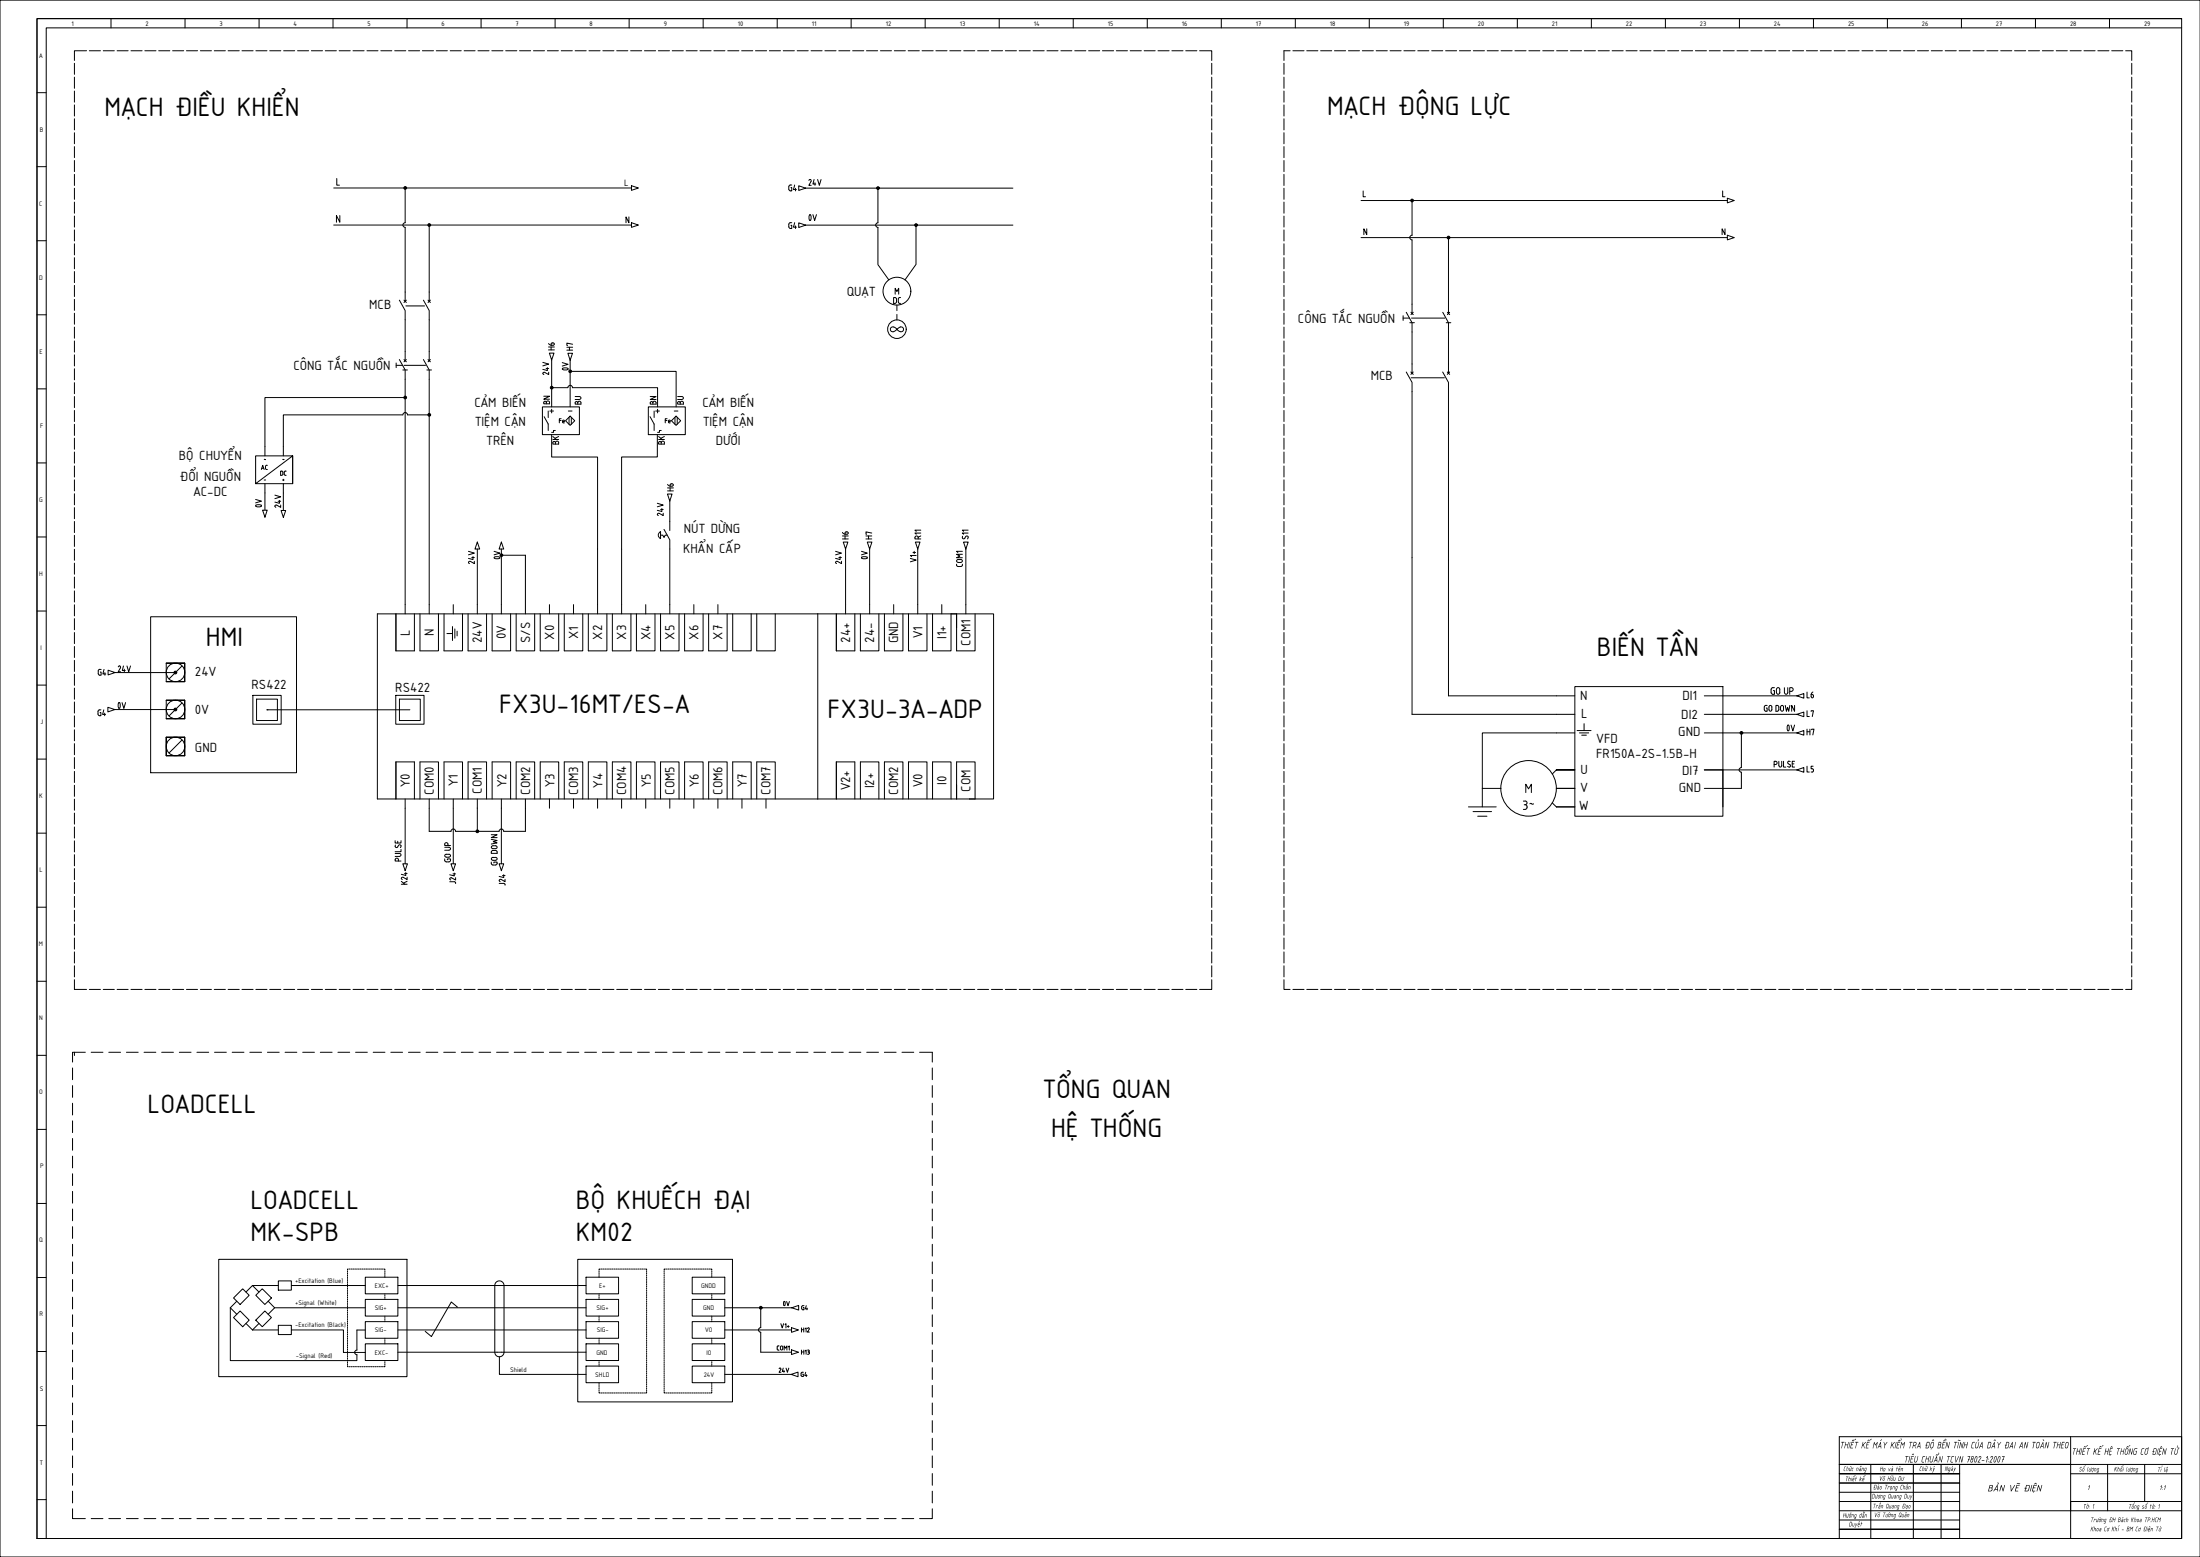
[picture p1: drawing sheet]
<svg xmlns="http://www.w3.org/2000/svg" width="1189mm" height="841mm" viewBox="0 0 1189 841" stroke-linecap="round" stroke-linejoin="round" font-family="sans-serif">
<!-- layer: Net_dam -->
<path d="M20 10h1159v821h-1159zM1189 0h-1189v841h1189" fill="none" stroke="#000" stroke-width=".54"/>
<!-- layer: 0 -->
<g fill="none" stroke="#000" stroke-width=".54">
<path d="M1179 10h-1159v821M81 333h79v84h-79zM214 332v20h10v-20M219 327v5M227 332v20h10v-20M232 327v5M240 332v20h10v-20M245 338v8M245 327v5M246 340v5M253 332v20h10v-20M258 327v5"/>
<path d="M266 332v20h10v-20M271 327v5M279 332v20h10v-20M284 327v5M292 332v20h10v-20M297 327v5M305 332v20h10v-20M310 327v5M318 332v20h10v-20M323 327v5M331 332v20h10v-20M336 327v5"/>
<path d="M344 332v20h10v-20M349 327v5M357 332v20h10v-20M362 327v5M370 332v20h10v-20M375 327v5M383 332v20h10v-20M388 327v5M396 332v20h10v-20M409 332v20h10v-20M442 332v100M452 332v20h10v-20"/>
<path d="M457 327v5M465 332v20h10v-20M470 327v5M478 332v20h10v-20M483 327v5M491 332v20h10v-20M496 327v5M504 332v20h10v-20h3v7M509 327v5M517 332v20h10v-20M517 332h20v100h-13M517 332h-313v100h323v-20h-10v20v-8"/>
<path d="M522 327v5M90 358v10M98 360l-7 7M100 358h-10h10M242 342h3M247 341v2M90 368h10h-10M90 378v10M98 380l-7 7M100 368v-10v10M100 378h-10h10M137 376h15v15h-15z"/>
<path d="M139 378h11v11h-11zM214 376h15v15h-15zM216 378h11v11h-11zM90 388h10h-10M90 398v10v-10M98 400l-7 7M100 388v-10v10M100 398h-10h10M90 408h10h-10M100 408v-10v10M214 432v-20h10v20M219 432v5"/>
<path d="M227 432v-20h10v20M232 432v5M240 432v-20h10v20M245 432v5M253 432v-20h10v20M258 432v5M266 432v-20h10v20M271 432v5M279 432v-20h10v20M284 432v5M292 432v-20h10v20M297 432v5"/>
<path d="M305 432v-20h10v20M310 432v5M318 432v-20h10v20M323 432v5M331 432v-20h10v20M336 432v5M344 432v-20h10v20M349 432v5M357 432v-20h10v20M362 432v5M370 432v-20h10v20M375 432v5"/>
<path d="M383 432v-20h10v20M388 432v5M396 432v-20h10v20M401 432v5M409 432v-20h10v20M414 432v5M452 432v-20h10v20M465 432v-20h10v20M478 432v-20h10v20M491 432v-20h10v20M504 432v-20h10v20M197 690h18v9h-18z"/>
<path d="M317 690h17v9h-17zM374 690h18v9h-18zM197 702h18v9h-18zM197 714h18v9h-18zM317 702h17v9h-17zM317 714h17v9h-17zM374 702h18v9h-18zM374 714h18v9h-18zM197 726h18v9h-18zM317 726h17v9h-17zM317 738h17v9h-17zM374 726h18v9h-18z"/>
<path d="M374 738h18v9h-18z"/>
<circle cx="95" cy="363" r="5"/>
<circle cx="95" cy="383" r="5"/>
<circle cx="95" cy="403" r="5"/>
</g>
<!-- layer: HARDNESS -->
<path d="M1179 15h-1154v816" fill="none" stroke="#000" stroke-width=".54"/>
<!-- layer: SLIM -->
<g fill="none" stroke="#000" stroke-width=".54">
<path d="M60 10v5M100 10v5M140 10v5M180 10v5M220 10v5M260 10v5M300 10v5M340 10v5M380 10v5M420 10v5M460 10v5M500 10v5"/>
<path d="M540 10v5M580 10v5M620 10v5M660 10v5M700 10v5M740 10v5M780 10v5M820 10v5M860 10v5M900 10v5M940 10v5M980 10v5"/>
<path d="M1020 10v5M1060 10v5M1100 10v5M1140 10v5M20 50h5M20 90h5M20 130h5M20 170h5M20 210h5M20 250h5M20 290h5M20 330h5"/>
<path d="M20 370h5M20 410h5M20 450h5M20 490h5M20 530h5M20 570h5M20 610h5M20 650h5M20 690h5M118 680h102v64h-102zM312 680h84v77h-84zM20 730h5"/>
<path d="M20 770h5M20 810h5"/>
</g>
<!-- layer: YEL_14_THHN -->
<g fill="none" stroke="#000" stroke-width=".54">
<path d="M180 102h161M219 102v18a1.2 1.2 0 0 0-1 2 1.2 1.2 0 0 0 1 1v35M435 102h112M474 102v18a1.3 1.3 0 0 0-1 2 1.3 1.3 0 0 0 1 1v20l6 8M735 108h198M763 108v19a1.2 1.2 0 0 0-1 1 1.2 1.2 0 0 0 1 2v34M180 122h161M232 122v36M435 122h112M495 122v21l-6 8M735 128h198M783 128v36"/>
<path d="M219 173v17M232 173v17M763 179v18M783 179v18M298 194v26M308 195v25M219 215h-76v26M219 205v122M232 205v122M298 209h9a1.2 1.2 0 0 1 1-1 1.2 1.2 0 0 1 1 1h46v11M308 201h57v19M763 212v174h78"/>
<path d="M783 212v164h58M218 224h-65v17M218 224a1.2 1.2 0 0 1 1-1 1.2 1.2 0 0 1 1 1h12M298 235v12h25v80M355 235v12h-19v80M362 271v11M258 297v30M271 297v30M271 300h13v27M362 297v30M457 297v30M470 297v30"/>
<path d="M496 297v30M522 297v30M62 363h33M931 376h40M62 383h33M144 383h77M931 386h40M931 396h40M941 396v19a1.2 1.2 0 0 0-1 1 1.2 1.2 0 0 0 1 1M931 416h40M941 417v9h-10M219 437v30"/>
<path d="M232 437v12h12M245 437v30M258 437v12M271 437v30M284 437v12h-12a1.2 1.2 0 0 0-1-1 1.2 1.2 0 0 0-1 1M244 449a1.2 1.2 0 0 1 1-1 1.2 1.2 0 0 1 1 1h24M157 694h40M215 694h54M271 694h46M124 706v29h69v-3a1.3 1.3 0 0 1-1-1 1.3 1.3 0 0 1 1-2v-11h4M148 706h49M157 718h29v13h11"/>
<path d="M215 706h102M215 718h102M247 706l-3-3-11 19-3-3M392 706h36M392 718h36M411 720v10h17M411 706v11M411 717a1.2 1.2 0 0 0-1 1 1.2 1.2 0 0 0 1 2M215 730h54M270 733v9h47M271 730h46M392 742h36"/>
</g>
<!-- layer: Net_dut -->
<g fill="none" stroke="#000" stroke-width=".54">
<path d="M40 34v6M47 27h-7v6M48 27h6M56 27h6M63 27h6M71 27h6M78 27h6M86 27h6M93 27h6M101 27h6M108 27h6M116 27h6"/>
<path d="M123 27h6M131 27h6M138 27h6M146 27h6M153 27h6M161 27h6M168 27h6M176 27h6M183 27h6M191 27h6M198 27h6M206 27h6"/>
<path d="M213 27h6M221 27h6M228 27h6M236 27h6M243 27h6M251 27h6M258 27h6M266 27h6M273 27h6M281 27h6M288 27h6M296 27h6"/>
<path d="M303 27h6M311 27h6M318 27h6M326 27h6M333 27h6M341 27h6M348 27h6M356 27h6M363 27h6M371 27h6M378 27h6M386 27h6"/>
<path d="M393 27h6M401 27h6M408 27h6M416 27h6M423 27h6M431 27h6M438 27h6M446 27h6M453 27h6M461 27h6M468 27h6M476 27h6"/>
<path d="M483 27h6M491 27h6M498 27h6M506 27h6M513 27h6M521 27h6M528 27h6M536 27h6M543 27h6M551 27h6M558 27h6M566 27h6"/>
<path d="M573 27h6M581 27h6M588 27h6M596 27h6M603 27h6M611 27h6M618 27h6M626 27h6M633 27h6M641 27h6M648 27h7v6M655 34v6"/>
<path d="M694 34v6M697 27h-3v6M699 27h6M706 27h6M714 27h6M721 27h6M729 27h6M736 27h6M744 27h6M751 27h6M759 27h6M766 27h6"/>
<path d="M774 27h6M781 27h6M789 27h6M796 27h6M804 27h6M811 27h6M819 27h6M826 27h6M834 27h6M841 27h6M849 27h6M856 27h6"/>
<path d="M864 27h6M871 27h6M879 27h6M886 27h6M894 27h6M901 27h6M909 27h6M916 27h6M924 27h6M931 27h6M939 27h6M946 27h6"/>
<path d="M954 27h6M961 27h6M969 27h6M976 27h6M984 27h6M991 27h6M999 27h6M1006 27h6M1014 27h6M1021 27h6M1029 27h6M1036 27h6"/>
<path d="M1044 27h6M1051 27h6M1059 27h6M1066 27h6M1074 27h6M1081 27h6M1089 27h6M1096 27h6M1104 27h6M1111 27h6M1119 27h6M1126 27h6"/>
<path d="M1134 27h6M1141 27h6M1149 27h3v6M1152 34v6M40 42v6M40 49v6M40 57v6M655 42v6M655 49v6M655 57v6M694 42v6M694 49v6"/>
<path d="M694 57v6M1152 42v6M1152 49v6M1152 57v6M40 64v6M40 72v6M40 79v6M655 64v6M655 72v6M655 79v6M694 64v6M694 72v6"/>
<path d="M694 79v6M1152 64v6M1152 72v6M1152 79v6M40 87v6M40 94v6M655 87v6M655 94v6M694 87v6M694 94v6M1152 87v6M1152 94v6"/>
<path d="M40 102v6M40 109v6M40 117v6M655 102v6M655 109v6M655 117v6M694 102v6M694 109v6M694 117v6M1152 102v6M1152 109v6M1152 117v6"/>
<path d="M40 124v6M40 132v6M40 139v6M655 124v6M655 132v6M655 139v6M694 124v6M694 132v6M694 139v6M1152 124v6M1152 132v6M1152 139v6"/>
<path d="M40 147v6M40 154v6M655 147v6M655 154v6M694 147v6M694 154v6M1152 147v6M1152 154v6M40 162v6M40 169v6M40 177v6M655 162v6"/>
<path d="M655 169v6M655 177v6M694 162v6M694 169v6M694 177v6M1152 162v6M1152 169v6M1152 177v6M40 184v6M40 192v6M40 199v6M655 184v6"/>
<path d="M655 192v6M655 199v6M694 184v6M694 192v6M694 199v6M1152 184v6M1152 192v6M1152 199v6M40 207v6M40 214v6M655 207v6M655 214v6"/>
<path d="M694 207v6M694 214v6M1152 207v6M1152 214v6M40 222v6M40 229v6M40 237v6M655 222v6M655 229v6M655 237v6M694 222v6M694 229v6"/>
<path d="M694 237v6M1152 222v6M1152 229v6M1152 237v6M40 244v6M40 252v6M40 259v6M655 244v6M655 252v6M655 259v6M694 244v6M694 252v6"/>
<path d="M694 259v6M1152 244v6M1152 252v6M1152 259v6M40 267v6M40 274v6M655 267v6M655 274v6M694 267v6M694 274v6M1152 267v6M1152 274v6"/>
<path d="M40 282v6M40 289v6M40 297v6M655 282v6M655 289v6M655 297v6M694 282v6M694 289v6M694 297v6M1152 282v6M1152 289v6M1152 297v6"/>
<path d="M40 304v6M40 312v6M40 319v6M655 304v6M655 312v6M655 319v6M694 304v6M694 312v6M694 319v6M1152 304v6M1152 312v6M1152 319v6"/>
<path d="M40 327v6M40 334v6M655 327v6M655 334v6M694 327v6M694 334v6M1152 327v6M1152 334v6M40 342v6M40 349v6M40 357v6M655 342v6"/>
<path d="M655 349v6M655 357v6M694 342v6M694 349v6M694 357v6M1152 342v6M1152 349v6M1152 357v6M40 364v6M40 372v6M40 379v6M655 364v6"/>
<path d="M655 372v6M655 379v6M694 364v6M694 372v6M694 379v6M1152 364v6M1152 372v6M1152 379v6M40 387v6M40 394v6M655 387v6M655 394v6"/>
<path d="M694 387v6M694 394v6M1152 387v6M1152 394v6M40 402v6M40 409v6M40 417v6M655 402v6M655 409v6M655 417v6M694 402v6M694 409v6"/>
<path d="M694 417v6M1152 402v6M1152 409v6M1152 417v6M40 424v6M40 432v6M40 439v6M655 424v6M655 432v6M655 439v6M694 424v6M694 432v6"/>
<path d="M694 439v6M1152 424v6M1152 432v6M1152 439v6M40 447v6M40 454v6M655 447v6M655 454v6M694 447v6M694 454v6M1152 447v6M1152 454v6"/>
<path d="M40 462v6M40 469v6M40 477v6M655 462v6M655 469v6M655 477v6M694 462v6M694 469v6M694 477v6M1152 462v6M1152 469v6M1152 477v6"/>
<path d="M40 484v6M40 492v6M40 499v6M655 484v6M655 492v6M655 499v6M694 484v6M694 492v6M694 499v6M1152 484v6M1152 492v6M1152 499v6"/>
<path d="M40 507v6M40 514v6M655 507v6M655 514v6M694 507v6M694 514v6M1152 507v6M1152 514v6M40 529v5h7M40 522v6M48 534h6M56 534h6"/>
<path d="M63 534h6M71 534h6M78 534h6M86 534h6M93 534h6M101 534h6M108 534h6M116 534h6M123 534h6M131 534h6M138 534h6M146 534h6"/>
<path d="M153 534h6M161 534h6M168 534h6M176 534h6M183 534h6M191 534h6M198 534h6M206 534h6M213 534h6M221 534h6M228 534h6M236 534h6"/>
<path d="M243 534h6M251 534h6M258 534h6M266 534h6M273 534h6M281 534h6M288 534h6M296 534h6M303 534h6M311 534h6M318 534h6M326 534h6"/>
<path d="M333 534h6M341 534h6M348 534h6M356 534h6M363 534h6M371 534h6M378 534h6M386 534h6M393 534h6M401 534h6M408 534h6M416 534h6"/>
<path d="M423 534h6M431 534h6M438 534h6M446 534h6M453 534h6M461 534h6M468 534h6M476 534h6M483 534h6M491 534h6M498 534h6M506 534h6"/>
<path d="M513 534h6M521 534h6M528 534h6M536 534h6M543 534h6M551 534h6M558 534h6M566 534h6M573 534h6M581 534h6M588 534h6M596 534h6"/>
<path d="M603 534h6M611 534h6M618 534h6M626 534h6M633 534h6M641 534h6M655 529v5h-7M655 522v6M694 529v5h3M694 522v6M699 534h6M706 534h6"/>
<path d="M714 534h6M721 534h6M729 534h6M736 534h6M744 534h6M751 534h6M759 534h6M766 534h6M774 534h6M781 534h6M789 534h6M796 534h6"/>
<path d="M804 534h6M811 534h6M819 534h6M826 534h6M834 534h6M841 534h6M849 534h6M856 534h6M864 534h6M871 534h6M879 534h6M886 534h6"/>
<path d="M894 534h6M901 534h6M909 534h6M916 534h6M924 534h6M931 534h6M939 534h6M946 534h6M954 534h6M961 534h6M969 534h6M976 534h6"/>
<path d="M984 534h6M991 534h6M999 534h6M1006 534h6M1014 534h6M1021 534h6M1029 534h6M1036 534h6M1044 534h6M1051 534h6M1059 534h6M1066 534h6"/>
<path d="M1074 534h6M1081 534h6M1089 534h6M1096 534h6M1104 534h6M1111 534h6M1119 534h6M1126 534h6M1134 534h6M1141 534h6M1152 529v5h-3M1152 522v6"/>
<path d="M40 568v2"/>
</g>
<!-- layer: SYMS -->
<g fill="none" stroke="#000" stroke-width=".54">
<path d="M341 100l4 2-4 1zM432 100l3 2-3 1zM933 107l4 1-4 2zM341 120l4 2-4 1zM933 127l4 1-4 2zM219 158v5M232 158v5M216 162l3 6v5M218 162l2 1M220 162l-2 1M229 162l3 6v5M231 162l2 1"/>
<path d="M233 162l-2 1M483 177a1.3 1.3 0 0 0-2 1 1.3 1.3 0 0 0 2 1M483 177l2 1M485 165v3M485 170v3M485 178v-1a1.5 1.5 0 0 1 2-1 1.5 1.5 0 0 1 1 2 1.5 1.5 0 0 1-2 1M485 178l2 1M485 178l-2 1M758 172h4M758 171v2M760 169l3 5v5M762 174h2"/>
<path d="M762 169l2 1M763 164v5M764 169l-2 1M780 169l3 5v5M782 174h2M782 169l1 1M783 164v5M783 169l-1 1M214 197h4M214 196v3M216 194l3 6v5M218 200h2"/>
<path d="M218 194l2 1M219 190v5M220 194l-2 1M229 194l3 6v5M231 200h2M231 194l2 1M232 190v5M233 194l-2 1M297 191h2l-1 3zM763 197v5M783 197v5M293 220h20v15h-20z"/>
<path d="M350 220h20v15h-20zM760 201l3 6v5M762 201l2 1M764 201l-2 1M780 201l3 6v5M782 201l1 1M783 201l-1 1M294 225l2 4v4M296 222v4M297 222h2M298 221v2M300 233h-1v1h-1"/>
<path d="M307 222h2M308 225l3 2-3 3-2-3zM309 225v4M351 225l2 4v4M353 222v4M354 222h2M355 221v2M357 233h-1v1h-1M364 222h2M365 225l3 2-3 3-2-3zM366 225v4M143 241v5"/>
<path d="M153 241v5M138 261v-15h20v15h-20l20-15v15M143 261v5M152 276h2l-1 3zM153 261v5M361 267h2l-1 4zM258 293l1 4h-2zM356 288l1-1v4a2 2 0 0 1-1-3zM357 289h1l1 1v-1h2M359 286l3 6v5M362 282v5M456 293h2l-1 4z"/>
<path d="M495 293h2l-1 4zM521 293h2l-1 4zM58 362l4 1-4 2zM971 376l4-1v2zM144 383h.1M971 386l4-1v2zM971 416l4-1v2zM794 436h15M796 438h10M801 426v10M799 441h5M218 467h2l-1 3z"/>
<path d="M244 467h2l-1 3zM270 467h2l-1 3zM131 696l4 4-5 5-4-4zM136 694l4 4M136 694l-3 4M136 694h14M138 700l4-4 5 5-4 4zM150 692h7v5h-7zM267 694a2.5 2.5 0 0 1 3-2 2.5 2.5 0 0 1 2 2M269 694h2M128 703l-4 3 4 4M130 708l5 5-4 4-5-5z"/>
<path d="M133 715l3 3M136 718h14M140 715l-4 3M143 708l4 4-5 5-4-4zM145 703l3 3-3 4M150 716h7v5h-7zM428 717l3 1-3 2zM428 706l4-1v3zM267 730a2.5 2.5 0 0 0 3 3 2.5 2.5 0 0 0 2-3M269 730h2M428 729l4 1-4 2zM428 742l3-1v3z"/>
<circle cx="219" cy="102" r=".7"/>
<circle cx="219" cy="102" r=".4"/>
<circle cx="219" cy="102" r=".2"/>
<circle cx="474" cy="102" r=".7"/>
<circle cx="474" cy="102" r=".4"/>
<circle cx="474" cy="102" r=".2"/>
<circle cx="763" cy="108" r=".4"/>
<circle cx="763" cy="108" r=".7"/>
<circle cx="763" cy="108" r=".2"/>
<circle cx="232" cy="122" r=".7"/>
<circle cx="232" cy="122" r=".4"/>
<circle cx="232" cy="122" r=".2"/>
<circle cx="495" cy="122" r=".7"/>
<circle cx="495" cy="122" r=".4"/>
<circle cx="495" cy="122" r=".2"/>
<circle cx="783" cy="128" r=".4"/>
<circle cx="783" cy="128" r=".7"/>
<circle cx="783" cy="128" r=".2"/>
<circle cx="485" cy="157" r="8"/>
<circle cx="485" cy="178" r="5"/>
<circle cx="219" cy="215" r=".7"/>
<circle cx="219" cy="215" r=".4"/>
<circle cx="219" cy="215" r=".2"/>
<circle cx="298" cy="209" r=".7"/>
<circle cx="298" cy="209" r=".4"/>
<circle cx="298" cy="209" r=".2"/>
<circle cx="232" cy="224" r=".7"/>
<circle cx="232" cy="224" r=".4"/>
<circle cx="232" cy="224" r=".2"/>
<circle cx="95" cy="363" r=".7"/>
<circle cx="95" cy="363" r=".4"/>
<circle cx="95" cy="363" r=".2"/>
<circle cx="95" cy="383" r=".7"/>
<circle cx="95" cy="383" r=".4"/>
<circle cx="95" cy="383" r=".2"/>
<circle cx="941" cy="396" r=".7"/>
<circle cx="941" cy="396" r=".4"/>
<circle cx="941" cy="396" r=".2"/>
<circle cx="826" cy="426" r="15"/>
<circle cx="258" cy="449" r=".7"/>
<circle cx="258" cy="449" r=".4"/>
<circle cx="258" cy="449" r=".2"/>
<circle cx="411" cy="706" r=".7"/>
<circle cx="411" cy="706" r=".4"/>
<circle cx="411" cy="706" r=".2"/>
</g>
<!-- layer: WIREFIXED -->
<path d="M182 96v4h1M184 116v4l-2-4v4M737 103v3h1M739 124v3l-2-3v3" fill="none" stroke="#000" stroke-width=".54"/>
<!-- layer: LINK -->
<path d="M219 165h10M763 172h18M218 197h12M763 204h18M267 694v36M272 694v36" fill="none" stroke="#000" stroke-width=".54"/>
<!-- layer: WIREREF -->
<path d="M340 117v3l-2-3v3M931 103v3h1M932 124v3l-1-3v3" fill="none" stroke="#000" stroke-width=".54"/>
<g fill="none" stroke="#000" stroke-width=".54">
<path d="M841 376h10M851 371h80v70h-80zM921 376h10M841 386h10M851 396h-50v30h10M852 395h8M854 396h5M855 397h2M856 391v4M921 386h10M921 396h10M841 416h10h-10l-2 2"/>
<path d="M921 416h10v20M839 434l2 2h10M841 426h10M921 426h10"/>
</g>
<!-- layer: MISC -->
<path d="M484 159v-3l1 1 1-1v3M825 428v-4l1 2 2-2v4" fill="none" stroke="#000" stroke-width=".54"/>
<!-- layer: pointline5x -->
<g fill="none" stroke="#000" stroke-width=".54">
<path d="M39 577v6M46 568h-7v6M49 568h7M59 568h6M68 568h7M78 568h6M87 568h7M97 568h6M106 568h7M116 568h6M125 568h7M135 568h6"/>
<path d="M145 568h6M154 568h6M164 568h6M173 568h6M183 568h6M192 568h7M202 568h6M211 568h7M221 568h6M230 568h7M240 568h6M249 568h7"/>
<path d="M259 568h6M268 568h7M278 568h6M287 568h7M297 568h6M306 568h7M316 568h6M326 568h6M335 568h6M345 568h6M354 568h6M364 568h6"/>
<path d="M373 568h6M383 568h6M392 568h7M402 568h6M411 568h7M421 568h6M430 568h7M440 568h6M449 568h7M459 568h6M468 568h7M478 568h6"/>
<path d="M487 568h7M497 568h7v6M504 577v6M39 586v7M39 596v6M504 586v7M504 596v6M39 605v7M39 615v6M504 605v7M504 615v6M39 624v7"/>
<path d="M39 634v6M504 624v7M504 634v6M39 644v6M39 653v6M504 644v6M504 653v6M39 663v6M39 672v6M504 663v6M504 672v6M39 682v6"/>
<path d="M39 691v7M504 682v6M504 691v7M39 701v6M39 710v7M39 720v6M504 701v6M504 710v7M504 720v6M39 729v7M39 739v6M504 729v7"/>
<path d="M504 739v6M39 748v7M39 758v6M504 748v7M504 758v6M39 767v7M39 777v6M504 767v7M504 777v6M39 786v7M39 796v6M504 786v7"/>
<path d="M504 796v6M39 815v5h7M39 805v7M504 815v5h-7M504 805v7M49 820h7M59 820h6M68 820h7M78 820h6M87 820h7M97 820h6M106 820h7"/>
<path d="M116 820h6M125 820h7M135 820h6M145 820h6M154 820h6M164 820h6M173 820h6M183 820h6M192 820h7M202 820h6M211 820h7M221 820h6"/>
<path d="M230 820h7M240 820h6M249 820h7M259 820h6M268 820h7M278 820h6M287 820h7M297 820h6M306 820h7M316 820h6M326 820h6M335 820h6"/>
<path d="M345 820h6M354 820h6M364 820h6M373 820h6M383 820h6M392 820h7M402 820h6M411 820h7M421 820h6M430 820h7M440 820h6M449 820h7"/>
<path d="M459 820h6M468 820h7M478 820h6M487 820h7"/>
</g>
<!-- layer: device base -->
<g fill="none" stroke="#000" stroke-width=".54">
<path d="M188 687h.1M188 688h.1M188 689h.1M188 690h.1M188 691h.1M188 692h.1M188 693h.1M188 694h.1M188 695h.1M188 696h.1M188 697h.1M188 698h.1"/>
<path d="M188 699h.1M188 700h.1M188 685v1M189 685h.1M190 685h.1M191 685h.1M192 685h.1M193 685h.1M194 685h.1M195 685h.1M196 685h.1M197 685h.1"/>
<path d="M198 685h.1M199 685h.1M200 685h.1M201 685h.1M202 685h.1M203 685h.1M204 685h.1M205 685h.1M206 685h.1M207 685h.1M208 685v1M208 686v1"/>
<path d="M208 687v1M208 688v1M208 689v1M208 699h.1M208 700h.1M324 686v1M324 687v1M324 688v1M324 689v1M324 699h.1M324 700h.1M324 685v1"/>
<path d="M325 685h.1M326 685h.1M327 685h.1M328 685h.1M329 685h.1M330 685h.1M331 685h.1M332 685h.1M333 685h.1M334 685h.1M335 685h.1M336 685h.1"/>
<path d="M337 685h.1M338 685h.1M339 685h.1M340 685h.1M341 685h.1M342 685h.1M343 685h.1M344 685h.1M345 685h.1M346 685h.1M347 685h.1M348 685h.1"/>
<path d="M349 685v1M349 687h.1M349 688h.1M349 689h.1M349 690h.1M349 691h.1M349 692h.1M349 693h.1M349 694h.1M349 695h.1M349 696h.1M349 697h.1"/>
<path d="M349 698h.1M349 699h.1M349 700h.1M359 687h.1M359 688h.1M359 689h.1M359 690h.1M359 691h.1M359 692h.1M359 693h.1M359 694h.1M359 695h.1"/>
<path d="M359 696h.1M359 697h.1M359 698h.1M359 699h.1M359 700h.1M360 685h-1v1M360 685h1M361 685h1M362 685h1M363 685h1M364 685h1M365 685h1"/>
<path d="M366 685h1M367 685h1M368 685h1M369 685h1M370 685h1M371 685h1M372 685h1M373 685h1M374 685h1M375 685h1M376 685h1M377 685h1"/>
<path d="M378 685h1M379 685h1M380 685h1M381 685h1M382 685h1M383 685h1M384 685l1 1M385 686v1M385 687v1M385 688v1M385 689v1M385 699h.1"/>
<path d="M385 700h.1M188 701h.1M188 702h.1M188 703h.1M188 704h.1M188 705h.1M188 706h.1M188 707h.1M188 708h.1M188 709h.1M188 710h.1M188 711h.1"/>
<path d="M188 712h.1M188 713h.1M188 714h.1M188 715h.1M188 716h.1M188 717h.1M188 718h.1M188 719h.1M188 720h.1M208 701h.1M208 702h.1M208 711h.1"/>
<path d="M208 712h.1M208 713h.1M208 714h.1M324 701h.1M324 702h.1M324 711h.1M324 712h.1M324 713h.1M324 714h.1M349 701h.1M349 702h.1M349 703h.1"/>
<path d="M349 704h.1M349 705h.1M349 706h.1M349 707h.1M349 708h.1M349 709h.1M349 710h.1M349 711h.1M349 712h.1M349 713h.1M349 714h.1M349 715h.1"/>
<path d="M349 716h.1M349 717h.1M349 718h.1M349 719h.1M349 720h.1M359 701h.1M359 702h.1M359 703h.1M359 704h.1M359 705h.1M359 706h.1M359 707h.1"/>
<path d="M359 708h.1M359 709h.1M359 710h.1M359 711h.1M359 712h.1M359 713h.1M359 714h.1M359 715h.1M359 716h.1M359 717h.1M359 718h.1M359 719h.1"/>
<path d="M359 720h.1M385 701h.1M385 702h.1M385 711h.1M385 712h.1M385 713h.1M385 714h.1M188 738h.1M188 721h.1M188 722h.1M188 723h.1M188 724h.1"/>
<path d="M188 725h.1M188 726h.1M188 727h.1M188 728h.1M188 729h.1M188 730h.1M188 731h.1M188 732h.1M188 733h.1M188 734h.1M188 735h.1M188 736h.1"/>
<path d="M188 737h.1M189 738h.1M190 738h.1M191 738h.1M192 738h.1M193 738h.1M194 738h.1M195 738h.1M196 738h.1M197 738h.1M198 738h.1M199 738h.1"/>
<path d="M200 738h.1M201 738h.1M202 738h.1M203 738h.1M204 738h.1M205 738h.1M206 738h.1M207 738h.1M208 738h.1M208 723h.1M208 724h.1M208 725h.1"/>
<path d="M208 726h.1M208 735h.1M208 736h.1M208 737h.1M324 723h.1M324 724h.1M324 725h.1M324 726h.1M324 735h.1M324 736h.1M324 737h.1M324 738h.1"/>
<path d="M349 721h.1M349 722h.1M349 723h.1M349 724h.1M349 725h.1M349 726h.1M349 727h.1M349 728h.1M349 729h.1M349 730h.1M349 731h.1M349 732h.1"/>
<path d="M349 733h.1M349 734h.1M349 735h.1M349 736h.1M349 737h.1M349 738h.1M349 739h.1M349 740h.1M359 721h.1M359 722h.1M359 723h.1M359 724h.1"/>
<path d="M359 725h.1M359 726h.1M359 727h.1M359 728h.1M359 729h.1M359 730h.1M359 731h.1M359 732h.1M359 733h.1M359 734h.1M359 735h.1M359 736h.1"/>
<path d="M359 737h.1M359 738h.1M359 739h.1M359 740h.1M385 723h.1M385 724h.1M385 725h.1M385 726h.1M385 735h.1M385 736h.1M385 737h.1M385 738h.1"/>
<path d="M324 752h.1M324 747h.1M324 748h.1M324 749h.1M324 750h.1M324 751h.1M325 752h.1M326 752h.1M327 752h.1M328 752h.1M329 752h.1M330 752h.1"/>
<path d="M331 752h.1M332 752h.1M333 752h.1M334 752h.1M335 752h.1M336 752h.1M337 752h.1M338 752h.1M339 752h.1M340 752h.1M341 752h.1M342 752h.1"/>
<path d="M343 752h.1M344 752h.1M345 752h.1M346 752h.1M347 752h.1M348 752h.1M349 752h.1M349 741h.1M349 742h.1M349 743h.1M349 744h.1M349 745h.1"/>
<path d="M349 746h.1M349 747h.1M349 748h.1M349 749h.1M349 750h.1M349 751h.1M359 752h1M359 741h.1M359 742h.1M359 743h.1M359 744h.1M359 745h.1"/>
<path d="M359 746h.1M359 747h.1M359 748h.1M359 749h.1M359 750h.1M359 751h.1M360 752h1M361 752h1M362 752h1M363 752h1M364 752h1M365 752h1"/>
<path d="M366 752h1M367 752h1M368 752h1M369 752h1M370 752h1M371 752h1M372 752h1M373 752h1M374 752h1M375 752h1M376 752h1M377 752h1"/>
<path d="M378 752h1M379 752h1M380 752h1M381 752h1M382 752h1M383 752h1M385 752h-1M385 747h.1M385 748h.1M385 749h.1M385 750h.1M385 751h.1"/>
</g>
<!-- layer: XREF -->
<path d="M494 290v1h4M496 290v1M498 290h-2a.9 .9 0 0 0-1 0 .9 .9 0 0 0-1 0M498 288h-4l1 1M498 286h-4l1 1M520 290a.8 .8 0 0 0 0 1 .8 .8 0 0 0 1 0l1-1a.8 .8 0 0 1 1 0 .8 .8 0 0 1 0 1M523 288h-3l1 1M523 286h-3l1 1" fill="none" stroke="#000" stroke-width=".54"/>
<!-- layer: WIREREF_DEST -->
<g fill="none" stroke="#000" stroke-width=".54">
<path d="M959 413h1a.9 .9 0 0 0 0-1 .9 .9 0 0 0 0-1h-1v3M961 411v2M963 411v2a.8 .8 0 0 1-1 1 .8 .8 0 0 1-1-1M964 411v3h1M966 413h1a.8 .8 0 0 1 0 1 .8 .8 0 0 1-1 0M967 411a.8 .8 0 0 0-1 0 .8 .8 0 0 0 0 1M969 413h.1M970 411h-1v3h1M214 454v1h3v-1M214 456a1 1 0 0 0 0 2 .8 .8 0 0 0 1-1M215 454v1M217 457l-1-1-1 2"/>
<path d="M217 459v1h-3M217 457l-1 1M214 461h2a.8 .8 0 0 1 1 1 .8 .8 0 0 1-1 1h-2M215 465v-1a.9 .9 0 0 0-1 0v1h3"/>
</g>
<!-- layer: net co ban -->
<path d="M994 776h185v55h-185zM1119 776v55M994 791h125M1011 791v40M1034 791v40M1049 791v40M1059 791h120M1119 796h60M1139 791v25M1159 791v20M1059 816h120M1179 811h-60v5" fill="none" stroke="#000" stroke-width=".54"/>
<!-- layer: Net manh -->
<path d="M994 791h65M1059 796h-65h65M994 816h65M994 811h65M994 806h65M994 801h65M994 821h65M1059 826h-65h65" fill="none" stroke="#000" stroke-width=".54"/>
<!-- layer: AM_0 -->
<path d="M1059 791v40" fill="none" stroke="#000" stroke-width=".54"/>
<g font-size="15.5">
<text x="56" y="63">MẠCH ĐIỀU KHIỂN</text>
<text x="717" y="62">MẠCH ĐỘNG LỰC</text>
<text x="111" y="349">HMI</text>
<text x="863" y="354">BIẾN TẦN</text>
<text x="270" y="385">FX3U-16MT/ES-A</text>
<text x="447" y="388">FX3U-3A-ADP</text>
<text x="564" y="593">TỔNG QUAN</text>
<text x="80" y="601">LOADCELL</text>
<text x="568" y="614">HỆ THỐNG</text>
<text x="135" y="653">LOADCELL</text>
<text x="311" y="653">BỘ KHUẾCH ĐẠI</text>
<text x="135" y="670">MK-SPB</text>
<text x="311" y="670">KM02</text>
</g>
<g font-size="10.1">
<text x="432" y="122">0V</text>
<text x="309" y="205" transform="rotate(-90 309 205)">0V</text>
<text x="144" y="279" transform="rotate(-90 144 279)">0V</text>
<text x="471" y="307" transform="rotate(-90 471 307)">0V</text>
<text x="59" y="385">0V</text>
</g>
<g font-size="9.7">
<text x="272" y="307" transform="rotate(-90 272 307)">0V</text>
<text x="960" y="397">0V</text>
</g>
<text font-size="8.4" x="822" y="439">3~</text>
<g font-size="7.8">
<text x="458" y="160">QUẠT</text>
<text x="200" y="167">MCB</text>
<text x="701" y="175">CÔNG TẮC NGUỒN</text>
<text x="159" y="200">CÔNG TẮC NGUỒN</text>
<text x="741" y="205">MCB</text>
<text x="256" y="220">CẢM BIẾN</text>
<text x="380" y="220">CẢM BIẾN</text>
<text x="257" y="230">TIỆM CẬN</text>
<text x="380" y="230">TIỆM CẬN</text>
<text x="263" y="240">TRÊN</text>
<text x="387" y="240">DƯỚI</text>
<text x="97" y="249">BỘ CHUYỂN</text>
<text x="97" y="260">ĐỔI NGUỒN</text>
<text x="105" y="268">AC-DC</text>
<text x="370" y="288">NÚT DỪNG</text>
<text x="369" y="299">KHẨN CẤP</text>
<text x="221" y="343" transform="rotate(-90 221 343)">L</text>
<text x="234" y="344" transform="rotate(-90 234 344)">N</text>
<text x="260" y="347" transform="rotate(-90 260 347)">24V</text>
<text x="273" y="345" transform="rotate(-90 273 345)">0V</text>
<text x="286" y="347" transform="rotate(-90 286 347)">S/S</text>
<text x="299" y="346" transform="rotate(-90 299 346)">X0</text>
<text x="312" y="345" transform="rotate(-90 312 345)">X1</text>
<text x="325" y="346" transform="rotate(-90 325 346)">X2</text>
<text x="338" y="346" transform="rotate(-90 338 346)">X3</text>
<text x="351" y="346" transform="rotate(-90 351 346)">X4</text>
<text x="364" y="346" transform="rotate(-90 364 346)">X5</text>
<text x="377" y="346" transform="rotate(-90 377 346)">X6</text>
<text x="390" y="346" transform="rotate(-90 390 346)">X7</text>
<text x="459" y="347" transform="rotate(-90 459 347)">24+</text>
<text x="472" y="347" transform="rotate(-90 472 347)">24-</text>
<text x="485" y="348" transform="rotate(-90 485 348)">GND</text>
<text x="498" y="345" transform="rotate(-90 498 345)">V1</text>
<text x="511" y="345" transform="rotate(-90 511 345)">I1+</text>
<text x="524" y="349" transform="rotate(-90 524 349)">COM1</text>
<text x="105" y="365">24V</text>
<text x="136" y="372">RS422</text>
<text x="214" y="374">RS422</text>
<text x="854" y="378">N</text>
<text x="909" y="378">DI1</text>
<text x="105" y="386">0V</text>
<text x="854" y="388">L</text>
<text x="909" y="388">DI2</text>
<text x="863" y="401">VFD</text>
<text x="907" y="398">GND</text>
<text x="105" y="406">GND</text>
<text x="863" y="410">FR150A-2S-1.5B-H</text>
<text x="854" y="418">U</text>
<text x="909" y="419">DI7</text>
<text x="221" y="425" transform="rotate(-90 221 425)">Y0</text>
<text x="247" y="425" transform="rotate(-90 247 425)">Y1</text>
<text x="274" y="425" transform="rotate(-90 274 425)">Y2</text>
<text x="300" y="425" transform="rotate(-90 300 425)">Y3</text>
<text x="326" y="425" transform="rotate(-90 326 425)">Y4</text>
<text x="352" y="425" transform="rotate(-90 352 425)">Y5</text>
<text x="378" y="425" transform="rotate(-90 378 425)">Y6</text>
<text x="404" y="425" transform="rotate(-90 404 425)">Y7</text>
<text x="472" y="426" transform="rotate(-90 472 426)">I2+</text>
<text x="498" y="425" transform="rotate(-90 498 425)">V0</text>
<text x="511" y="424" transform="rotate(-90 511 424)">I0</text>
<text x="234" y="429" transform="rotate(-90 234 429)">COM0</text>
<text x="260" y="429" transform="rotate(-90 260 429)">COM1</text>
<text x="286" y="429" transform="rotate(-90 286 429)">COM2</text>
<text x="312" y="429" transform="rotate(-90 312 429)">COM3</text>
<text x="338" y="430" transform="rotate(-90 338 430)">COM4</text>
<text x="364" y="429" transform="rotate(-90 364 429)">COM5</text>
<text x="390" y="429" transform="rotate(-90 390 429)">COM6</text>
<text x="416" y="429" transform="rotate(-90 416 429)">COM7</text>
<text x="459" y="427" transform="rotate(-90 459 427)">V2+</text>
<text x="485" y="429" transform="rotate(-90 485 429)">COM2</text>
<text x="524" y="428" transform="rotate(-90 524 428)">COM</text>
<text x="854" y="428">V</text>
<text x="907" y="428">GND</text>
<text x="853" y="437">W</text>
</g>
<g font-size="7.5">
<text x="956" y="376">GO UP</text>
<text x="419" y="707">0V</text>
</g>
<g font-size="6.6">
<text x="436" y="101">24V</text>
<text x="425" y="104">G4</text>
<text x="425" y="125">G4</text>
<text x="482" y="165">DC</text>
<text x="301" y="190" transform="rotate(-90 301 190)">H6</text>
<text x="310" y="190" transform="rotate(-90 310 190)">H7</text>
<text x="297" y="204" transform="rotate(-90 297 204)">24V</text>
<text x="298" y="219" transform="rotate(-90 298 219)">BN</text>
<text x="356" y="219" transform="rotate(-90 356 219)">BN</text>
<text x="303" y="241" transform="rotate(-90 303 241)">BK</text>
<text x="360" y="241" transform="rotate(-90 360 241)">BK</text>
<text x="365" y="266" transform="rotate(-90 365 266)">H6</text>
<text x="359" y="280" transform="rotate(-90 359 280)">24V</text>
<text x="459" y="292" transform="rotate(-90 459 292)">H6</text>
<text x="472" y="292" transform="rotate(-90 472 292)">H7</text>
<text x="257" y="306" transform="rotate(-90 257 306)">24V</text>
<text x="455" y="306" transform="rotate(-90 455 306)">24V</text>
<text x="496" y="305" transform="rotate(-90 496 305)">V1+</text>
<text x="521" y="307" transform="rotate(-90 521 307)">COM1</text>
<text x="52" y="366">G4</text>
<text x="63" y="364">24V</text>
<text x="975" y="378">L6</text>
<text x="52" y="388">G4</text>
<text x="952" y="386">GO DOWN</text>
<text x="975" y="388">L7</text>
<text x="975" y="398">H7</text>
<text x="975" y="418">L5</text>
<text x="244" y="467" transform="rotate(-90 244 467)">GO UP</text>
<text x="270" y="468" transform="rotate(-90 270 468)">GO DOWN</text>
<text x="221" y="479" transform="rotate(-90 221 479)">K24</text>
<text x="247" y="479" transform="rotate(-90 247 479)">J24</text>
<text x="274" y="480" transform="rotate(-90 274 480)">J24</text>
</g>
<g font-size="6.2">
<text x="315" y="219" transform="rotate(-90 315 219)">BU</text>
<text x="370" y="219" transform="rotate(-90 370 219)">BU</text>
<text x="152" y="275" transform="rotate(-90 152 275)">24V</text>
</g>
<g font-size="5.7">
<text x="421" y="719">V1+</text>
<text x="419" y="731">COM1</text>
<text x="420" y="743">24V</text>
</g>
<g font-size="5.4">
<text x="337" y="100">L</text>
<text x="994" y="782">THIẾT KẾ MÁY KIỂM TRA ĐỘ BỀN TĨNH CỦA DÂY ĐAI AN TOÀN THEO</text>
<text x="1119" y="786">THIẾT KẾ HỆ THỐNG CƠ ĐIỆN TỬ</text>
<text x="1029" y="790">TIÊU CHUẨN TCVN 7802-1:2007</text>
<text x="1074" y="806">BẢN VẼ ĐIỆN</text>
</g>
<g font-size="5.3">
<text x="301" y="230">Fe</text>
<text x="358" y="230">Fe</text>
<text x="140" y="255">AC</text>
<text x="150" y="258">DC</text>
<text x="432" y="709">G4</text>
<text x="432" y="721">H12</text>
<text x="432" y="733">H13</text>
<text x="432" y="745">G4</text>
</g>
<g font-size="3.9">
<text x="39" y="14">1</text>
<text x="79" y="14">2</text>
<text x="119" y="14">3</text>
<text x="159" y="14">4</text>
<text x="199" y="14">5</text>
<text x="239" y="14">6</text>
<text x="279" y="14">7</text>
<text x="319" y="14">8</text>
<text x="359" y="14">9</text>
<text x="399" y="14">10</text>
<text x="439" y="14">11</text>
<text x="479" y="14">12</text>
<text x="519" y="14">13</text>
<text x="559" y="14">14</text>
<text x="599" y="14">15</text>
<text x="639" y="14">16</text>
<text x="679" y="14">17</text>
<text x="719" y="14">18</text>
<text x="759" y="14">19</text>
<text x="799" y="14">20</text>
<text x="839" y="14">21</text>
<text x="879" y="14">22</text>
<text x="919" y="14">23</text>
<text x="959" y="14">24</text>
<text x="999" y="14">25</text>
<text x="1039" y="14">26</text>
<text x="1079" y="14">27</text>
<text x="1119" y="14">28</text>
<text x="1159" y="14">29</text>
<text x="21" y="31">A</text>
<text x="22" y="71">B</text>
<text x="21" y="111">C</text>
<text x="21" y="151">D</text>
<text x="21" y="191">E</text>
<text x="22" y="231">F</text>
<text x="21" y="271">G</text>
<text x="21" y="311">H</text>
<text x="22" y="351">I</text>
<text x="22" y="391">J</text>
<text x="21" y="431">K</text>
<text x="21" y="471">L</text>
<text x="21" y="511">M</text>
<text x="21" y="551">N</text>
<text x="21" y="591">O</text>
<text x="22" y="631">P</text>
<text x="21" y="671">Q</text>
<text x="159" y="693">+Excitation (Blue)</text>
<text x="203" y="696">EXC+</text>
<text x="324" y="696">E+</text>
<text x="379" y="696">GNDD</text>
<text x="159" y="705">+Signal (White)</text>
<text x="203" y="708">SIG+</text>
<text x="322" y="708">SIG+</text>
<text x="380" y="708">GND</text>
<text x="21" y="711">R</text>
<text x="159" y="717">-Excitation (Black)</text>
<text x="203" y="720">SIG-</text>
<text x="323" y="720">SIG-</text>
<text x="381" y="720">VO</text>
<text x="202" y="732">EXC-</text>
<text x="322" y="732">GND</text>
<text x="382" y="732">IO</text>
<text x="160" y="733">-Signal (Red)</text>
<text x="276" y="741">Shield</text>
<text x="322" y="744">SHLD</text>
<text x="380" y="744">24V</text>
<text x="21" y="751">S</text>
<text x="22" y="791">T</text>
<text x="996" y="795">Chức năng</text>
<text x="1016" y="795">Họ và tên</text>
<text x="1037" y="795">Chữ ký</text>
<text x="1051" y="795">Ngày</text>
<text x="1123" y="795">Số lượng</text>
<text x="1142" y="795">Khối lượng</text>
<text x="1166" y="795">Tỉ lệ</text>
<text x="997" y="800">Thiết kế</text>
<text x="1015" y="800">Võ Hữu Dư</text>
<text x="1011" y="809">Dương Quang Duy</text>
<text x="1012" y="805">Đào Trọng Chân</text>
<text x="1128" y="805">1</text>
<text x="1167" y="805">1:1</text>
<text x="1012" y="815">Trần Quang Đạo</text>
<text x="1125" y="815">Tờ: 1</text>
<text x="1150" y="815">Tổng số tờ: 1</text>
<text x="996" y="820">Hướng dẫn</text>
<text x="1012" y="820">Võ Tường Quân</text>
<text x="999" y="825">Duyệt</text>
<text x="1129" y="822">Trường ĐH Bách Khoa TP.HCM</text>
<text x="1129" y="827">Khoa Cơ Khí - BM Cơ Điện Tử</text>
</g>
<g font-size="3.5">
<text x="141" y="250">~</text>
<text x="151" y="250">~</text>
</g>
<text font-size="2.6" x="141" y="260">-</text>
</svg>
